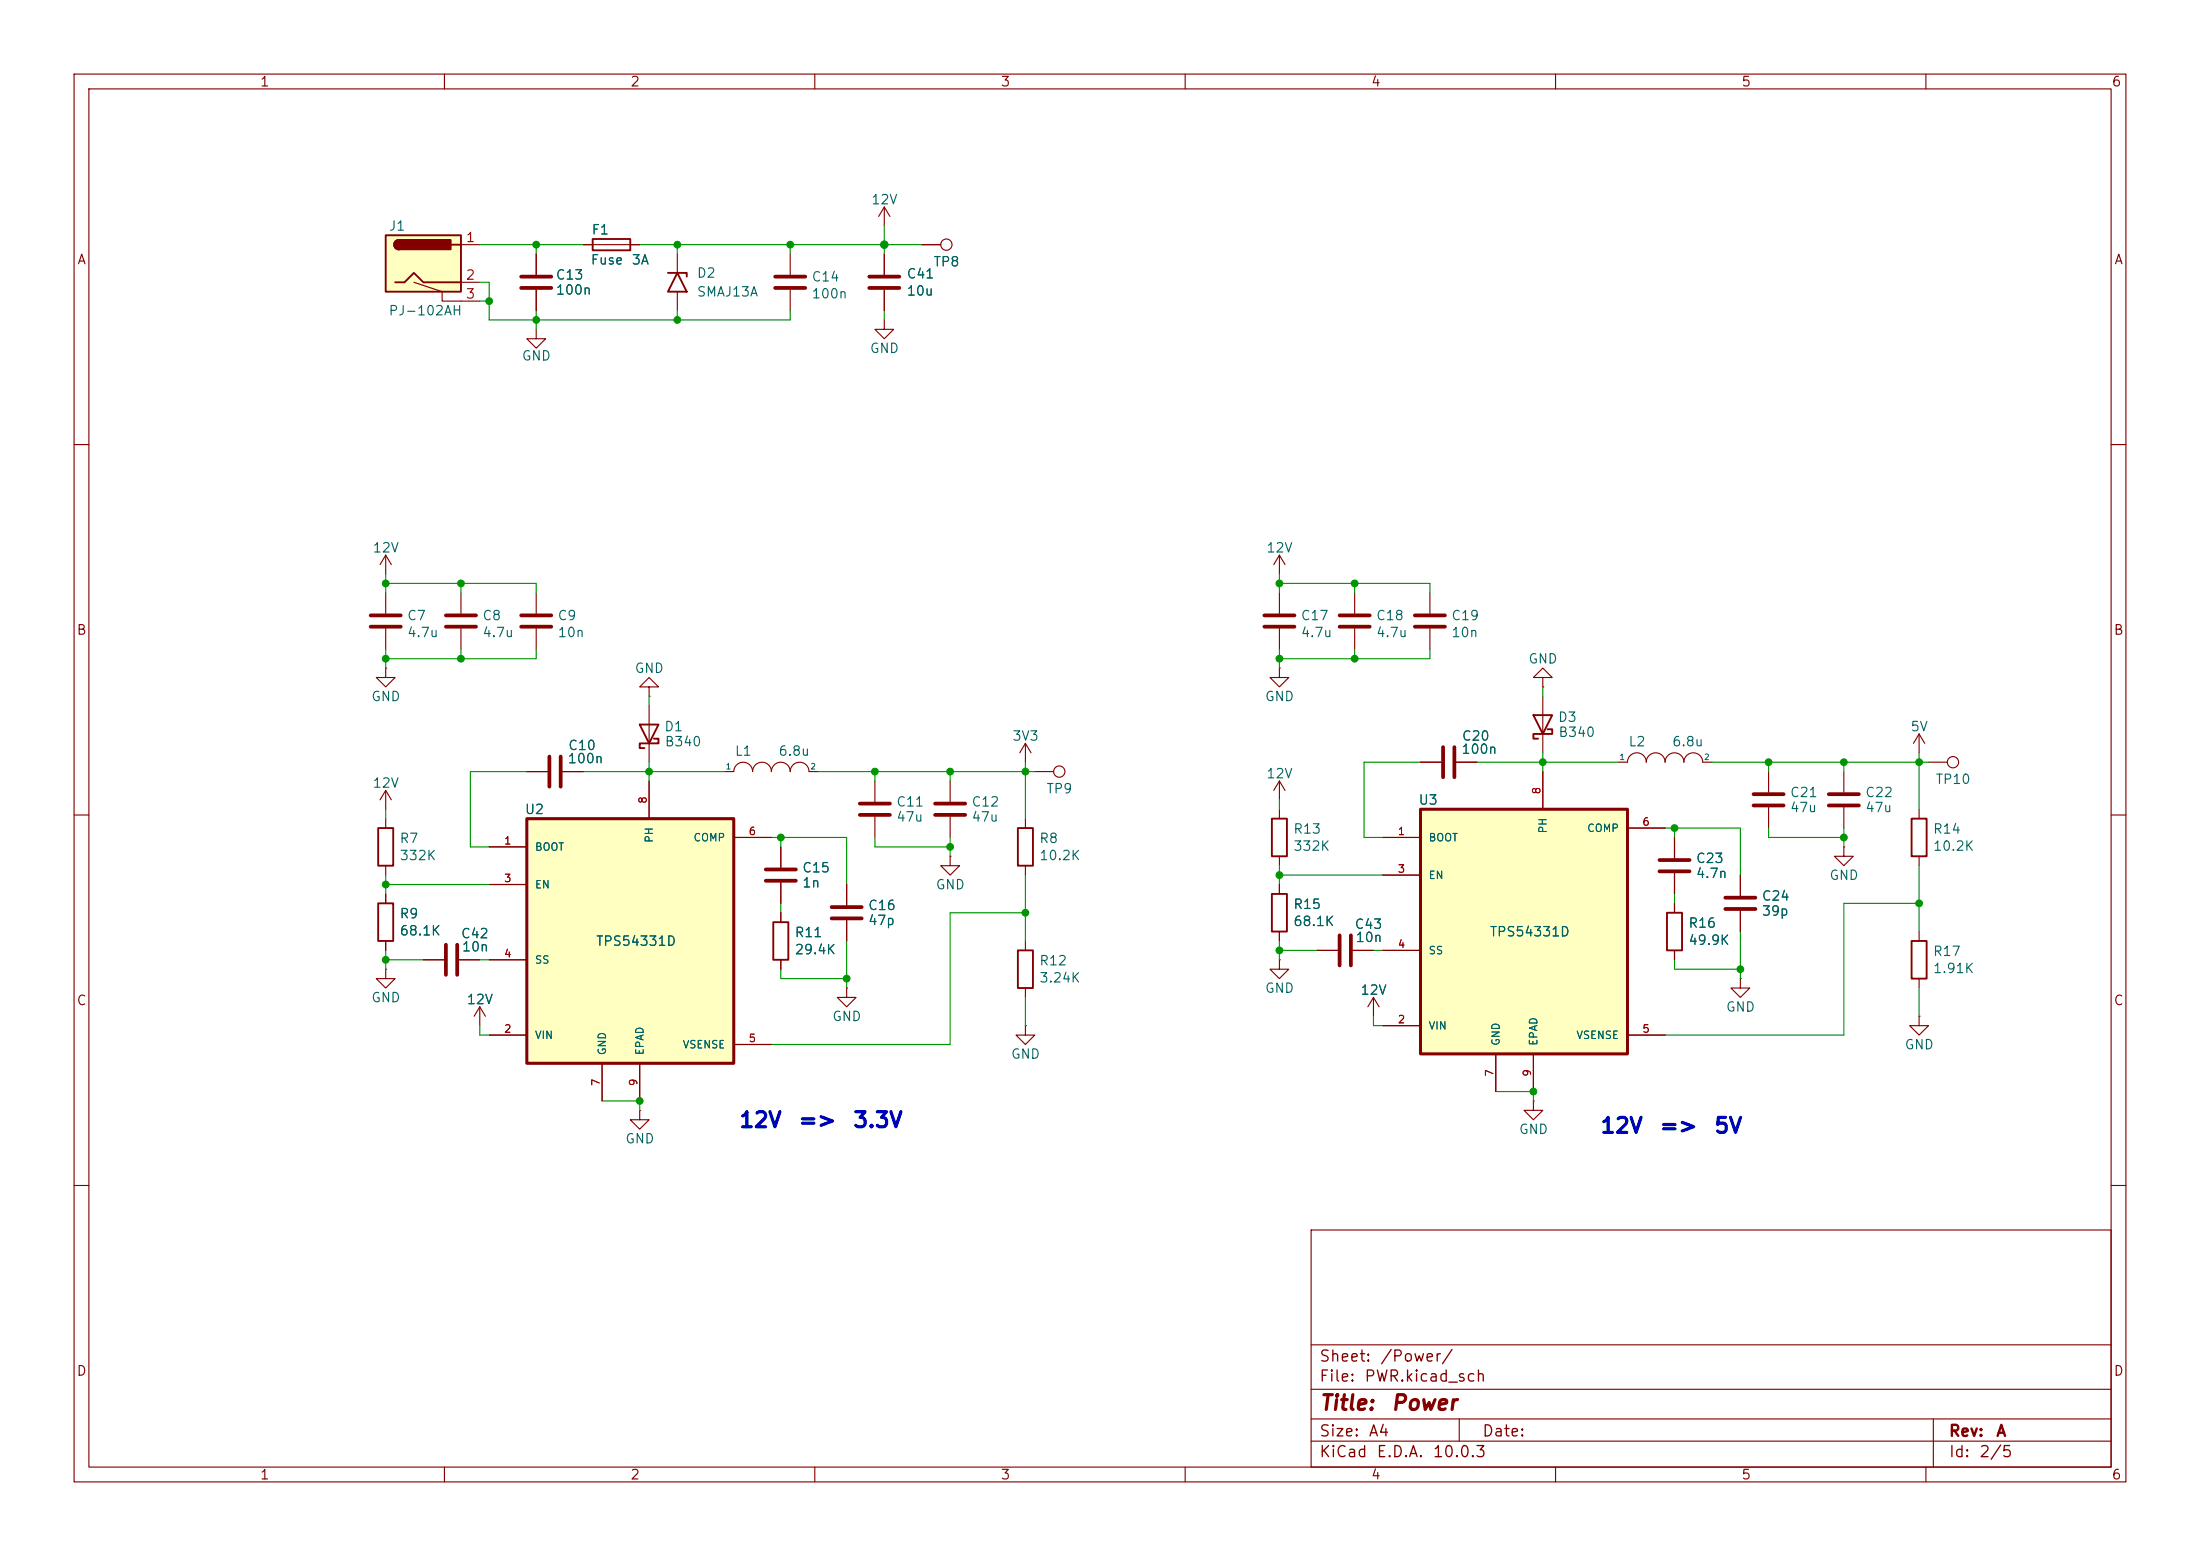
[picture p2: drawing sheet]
<svg xmlns="http://www.w3.org/2000/svg" width="297mm" height="210mm" viewBox="0 0 297 210" stroke-linecap="round" stroke-linejoin="round" font-family="sans-serif">
<g fill="none" stroke="#840000" stroke-width=".15">
<path d="M10 10h277v190h-277zM12 12h273v186h-273zM60 10v2M110 10v2M160 10v2M210 10v2M260 10v2M72.4 34.3v2.8M72.4 39.1v2.8M91.4 34.3v2.5M91.4 39.4v2.5M119.4 43.2v1.3h1.2l-1.2 1.2-1.3-1.2h1.3"/>
<path d="M10 60h2M285 60h2M52.1 80v2.8M52.1 84.8v2.8M87.6 92.7h1.3l-1.3-1.3-1.2 1.3h1.2v1.3M87.6 94h.1M87.6 95.3v7.6M10 110h2M172.7 119.4v1.3M226.1 113v2.8M226.1 117.9v2.8M234.9 118.1v2.8"/>
<path d="M285 110h2M172.7 125.7v1.3M226.1 121.9v1.3M226.1 128.3v1.2M234.9 122.9v2.8M10 160h2M177 166h108v32h-108zM285 160h2M60 198v2M110 198v2M160 198v2M177 194.5h108"/>
<path d="M177 191.5h108M177 187.5h108M177 181.5h108M197 191.5v3M210 198v2M260 198v2M261 191.5v6.5"/>
</g>
<path d="M70.4 37.3h4M70.4 38.9h4M50 83.1h4.1M50 84.6h4.1M224 117.6h4.1M224 116.1h4.1M232.9 122.7h4.1M232.9 121.2h4.1" fill="none" stroke="#840000" stroke-width=".51"/>
<path d="M90.2 36.8h2.5v.5M91.4 36.8l1.3 2.6h-2.5zM86.4 97.8h2.5l-1.3 2.5zM88.3 99.7h.6v.6h-2.5v.7h.6M171.7 120.7h2v5h-2zM225 123.2h2.1v5.1h-2.1z" fill="none" stroke="#840000" stroke-width=".25"/>
<path d="M191.8 109.2h27.9v33h-27.9z" fill="#ffffc2"/>
<path d="M191.8 109.2h27.9v33h-27.9z" fill="none" stroke="#840000" stroke-width=".41"/>
<g fill="none" stroke="#840000" stroke-width=".15">
<path d="M119.4 34.3v2.8M119.4 39.1v2.8M124.5 33h2.5M52.1 90.2v1.2h1.2l-1.2 1.3-1.3-1.3h1.3M52.1 90.2h.1M52.1 106.7l-.8 1.3M52.1 106.7l.7 1.3M52.1 106.7v2.5M186.7 113h5.1M186.7 118.1h5.1M208.3 104.1v5.1M219.7 111.8h5.1"/>
<path d="M238.8 104.1v2.8M238.8 109v2.8M248.9 114.3v1.3h1.3l-1.3 1.2-1.3-1.2h1.3M248.9 114.3h.1M248.9 104.1v2.8M248.9 109v2.8M185.4 134.6l-.7 1.3M185.4 134.6l.8 1.3M185.4 134.6v2.6M186.7 138.4h5.1M186.7 128.3h5.1M219.7 139.7h5.1"/>
<path d="M234.9 132.1v1.3h1.3l-1.3 1.2-1.2-1.2h1.2M234.9 132.1h.1M259.1 137.2v1.2h1.2l-1.2 1.3-1.3-1.3h1.3M259.1 137.2h.1M201.9 142.2v5.1M207 142.2v5.1"/>
<circle cx="127.8" cy="33" r=".76"/>
</g>
<path d="M117.3 37.3h4.1M117.3 38.9h4.1M236.7 108.7h4.1M236.7 107.2h4.1M246.9 108.7h4.1M246.9 107.2h4.1" fill="none" stroke="#840000" stroke-width=".51"/>
<path d="M52.1 31.8h10.1v7.6h-10.1z" fill="#ffffc2"/>
<g fill="none" stroke="#840000" stroke-width=".25">
<path d="M52.1 31.8h10.1v7.6h-10.1zM53.3 38.1h1.3l1.3-1.3 1.2 1.3h5.1M53.8 32.4a.64 .64 0 0 0-.6 .6 .64 .64 0 0 0 .6 .7M61 33h1.2M80 32.3h5.1v1.5h-5.1zM207 96.5h2.5l-1.2 2.6zM208.9 98.4h.6v.7h-2.5v.6h.6M51.1 111.8h2v5h-2zM137.4 111.8h2v5h-2zM171.7 110.5h2v5.1h-2zM258.1 110.5h2v5.1h-2zM104.4 124.5h2v5h-2z"/>
<path d="M137.4 128.3h2v5.1h-2zM258.1 127h2v5.1h-2z"/>
</g>
<g fill="#840000" stroke="#840000" stroke-width=".25">
<path d="M53.4 32.6l.4-.2v1.3a.63 .63 0 0 1-.5-.4 .63 .63 0 0 1 .1-.7z"/>
<path d="M53.8 32.4h7v1.3h-7z"/>
</g>
<g fill="none" stroke="#840000" stroke-width=".15">
<path d="M55.9 38.1l3.8 1.3v1.2h5.1M62.2 33h2.6M62.2 38.1h2.6M78.7 33h7.7M106.7 34.3v2.8M106.7 39.1v2.8M119.4 27.9l-.8 1.3M119.4 27.9l.7 1.3M119.4 27.9v2.6M72.4 44.5v1.2h1.3l-1.3 1.3-1.3-1.3h1.3M52.1 74.9l-.8 1.3M52.1 74.9l.7 1.3"/>
<path d="M52.1 74.9v2.6M172.7 74.9l-.7 1.3M172.7 74.9l.8 1.3M172.7 74.9v2.6M62.2 80v2.8M62.2 84.8v2.8M72.4 80v2.8M72.4 84.8v2.8M172.7 90.2v1.2h1.3l-1.3 1.3-1.3-1.3h1.3M172.7 90.2h.1M172.7 80v2.8M172.7 84.8v2.8"/>
<path d="M182.9 80v2.8M182.9 84.8v2.8M193 80v2.8M193 84.8v2.8M208.3 91.4h1.2l-1.2-1.2-1.3 1.2h1.3v1.3M208.3 92.7h.1M208.3 94v7.6M259.1 99.1v2.5M259.1 99.1l-.8 1.2M259.1 99.1l.7 1.2M52.1 110.5v1.3M52.1 116.8v1.3"/>
<path d="M71.1 104.1h2.8M75.9 104.1h2.8M97.8 104.1h1.3a1.27 1.27 0 0 1 1.2-1.2 1.27 1.27 0 0 1 1.3 1.2 1.27 1.27 0 0 1 1.3-1.2 1.27 1.27 0 0 1 1.2 1.2 1.27 1.27 0 0 1 1.3-1.2 1.27 1.27 0 0 1 1.3 1.2 1.27 1.27 0 0 1 1.2-1.2 1.27 1.27 0 0 1 1.3 1.2h1.3M105.4 114.3v2.8M105.4 119.1v2.8M114.3 119.4v2.8M118.1 105.4v2.8M118.1 110.2v2.8M128.3 115.6v1.2h1.2l-1.2 1.3-1.3-1.3h1.3M128.3 115.6h.1M128.3 105.4v2.8M128.3 110.2v2.8"/>
<path d="M138.4 100.3v2.6M138.4 110.5v1.3M138.4 116.8v1.3M138.4 100.3l-.7 1.3M138.4 100.3l.8 1.3M139.7 104.1h2.5M172.7 105.4v2.6M172.7 109.2v1.3M172.7 115.6v1.2M172.7 105.4l-.7 1.3M172.7 105.4l.8 1.3M191.8 102.9h2.8"/>
<path d="M196.6 102.9h2.8M218.4 102.9h1.3a1.27 1.27 0 0 1 1.3-1.3 1.27 1.27 0 0 1 1.2 1.3 1.27 1.27 0 0 1 1.3-1.3 1.27 1.27 0 0 1 1.3 1.3 1.27 1.27 0 0 1 1.3-1.3 1.27 1.27 0 0 1 1.2 1.3 1.27 1.27 0 0 1 1.3-1.3 1.27 1.27 0 0 1 1.3 1.3h1.2M259.1 109.2v1.3M259.1 115.6v1.2M260.3 102.9h2.6M52.1 130.8v1.3h1.2l-1.2 1.3-1.3-1.3h1.3M52.1 130.8h.1M57.1 129.5h2.8M62 129.5h2.8M64.8 135.9l-.8 1.3M64.8 135.9l.7 1.3M64.8 135.9v2.5"/>
<path d="M105.4 123.2v1.3M105.4 129.5v1.3M114.3 133.4v1.2h1.3l-1.3 1.3-1.3-1.3h1.3M114.3 133.4h.1M114.3 124.2v2.8M138.4 138.4v1.3h1.3l-1.3 1.3-1.2-1.3h1.2M138.4 138.4h.1M138.4 127v1.3M138.4 133.4v1.2M172.7 129.5v1.3h1.3l-1.3 1.3-1.3-1.3h1.3M172.7 129.5h.1M177.8 128.3h2.8"/>
<path d="M182.6 128.3h2.8M259.1 125.7v1.3M259.1 132.1v1.3M207 148.6v1.3h1.3l-1.3 1.2-1.3-1.2h1.3M207 148.6h.1"/>
<circle cx="143" cy="104.1" r=".76"/>
<circle cx="263.7" cy="102.9" r=".76"/>
</g>
<g fill="none" stroke="#840000" stroke-width=".51">
<path d="M104.6 37.3h4.1M104.6 38.9h4.1M60.2 83.1h4.1M60.2 84.6h4.1M70.4 83.1h4M70.4 84.6h4M170.7 83.1h4.1M170.7 84.6h4.1M180.8 83.1h4.1M180.8 84.6h4.1M191 83.1h4.1M191 84.6h4.1"/>
<path d="M74.2 102.1v4.1M75.7 102.1v4.1M103.4 118.9h4M103.4 117.3h4M116.1 110h4M116.1 108.5h4M126.2 110h4.1M126.2 108.5h4.1M194.8 100.8v4.1M196.3 100.8v4.1M60.2 127.5v4.1M61.7 127.5v4.1"/>
<path d="M112.3 124h4M112.3 122.4h4M180.8 126.2v4.1M182.4 126.2v4.1"/>
</g>
<path d="M71.1 110.5h28v33h-28z" fill="#ffffc2"/>
<path d="M71.1 110.5h28v33h-28z" fill="none" stroke="#840000" stroke-width=".41"/>
<g fill="none" stroke="#840000" stroke-width=".15">
<path d="M72.4 34.3v2.8M72.4 39.1v2.8M78.7 33h1.3M85.1 33h1.3M119.4 34.3v2.8M119.4 39.1v2.8M124.5 33h2.5M66 114.3h5.1M66 119.4h5.1M71.1 104.1h2.8M75.9 104.1h2.8M87.6 105.4v5.1"/>
<path d="M99.1 113h5M105.4 114.3v2.8M105.4 119.1v2.8M114.3 119.4v2.8M172.7 119.4v1.3M186.7 113h5.1M186.7 118.1h5.1M191.8 102.9h2.8M196.6 102.9h2.8M208.3 104.1v5.1M219.7 111.8h5.1M226.1 113v2.8"/>
<path d="M226.1 117.9v2.8M234.9 118.1v2.8M52.1 120.7v1.2M52.1 127v1.3M57.1 129.5h2.8M62 129.5h2.8M66 139.7h5.1M66 129.5h5.1M105.4 123.2v1.3M105.4 129.5v1.3M114.3 124.2v2.8M172.7 125.7v1.3"/>
<path d="M177.8 128.3h2.8M182.6 128.3h2.8M186.7 138.4h5.1M186.7 128.3h5.1M219.7 139.7h5.1M226.1 121.9v1.3M226.1 128.3v1.2M234.9 122.9v2.8M81.3 143.5v5.1M86.4 149.9v1.2h1.2l-1.2 1.3-1.3-1.3h1.3M86.4 149.9h.1M86.4 143.5v5.1"/>
<path d="M99.1 141h5M201.9 142.2v5.1M207 142.2v5.1"/>
</g>
<path d="M51.1 121.9h2v5.1h-2z" fill="none" stroke="#840000" stroke-width=".25"/>
<g fill="none" stroke="#009600" stroke-width=".15">
<path d="M64.8 38.1h1.2v5.1h40.7v-1.3M64.8 33h13.9M72.4 33v1.3M86.4 33h38.1M91.4 33v1.3M106.7 33v1.3M119.4 30.5v3.8M64.8 40.6h1.2M72.4 41.9v2.6M91.4 41.9v1.3M119.4 41.9v1.3M52.1 78.7h20.3v1.3"/>
<path d="M52.1 77.5v2.5M62.2 78.7v1.3M172.7 78.7h20.3v1.3M172.7 77.5v2.5M182.9 78.7v1.3M52.1 87.6v2.6M62.2 87.6v1.3M72.4 87.6v1.3h-20.3M87.6 94v1.3M172.7 87.6v2.6M182.9 87.6v1.3M193 87.6v1.3h-20.3"/>
<path d="M208.3 92.7v1.3M52.1 109.2v1.3M52.1 118.1v2.6M52.1 119.4h13.9M71.1 104.1h-7.6v10.2h2.5M78.7 104.1h19.1M87.6 102.9v2.5M104.1 113h10.2v6.4M105.4 113v1.3M110.5 104.1h29.2M118.1 104.1v1.3M118.1 113v1.3h10.2"/>
<path d="M128.3 104.1v1.3M128.3 113v2.6M138.4 102.9v7.6M138.4 118.1v8.9M172.7 108v1.2M172.7 116.8v2.6M172.7 118.1h14M191.8 102.9h-7.7v10.1h2.6M199.4 102.9h19M208.3 101.6v2.5M224.8 111.8h10.1v6.3M226.1 111.8v1.2"/>
<path d="M231.1 102.9h29.2M238.8 111.8v1.2h10.1M238.8 102.9v1.2M248.9 102.9v1.2M248.9 111.8v2.5M259.1 101.6v7.6M259.1 116.8v8.9M52.1 128.3v2.5M52.1 129.5h5M64.8 138.4v1.3h1.2M64.8 129.5h1.2M105.4 130.8v1.3h8.9"/>
<path d="M105.4 121.9v1.3M114.3 127v6.4M138.4 134.6v3.8M138.4 123.2h-10.1v17.8h-24.2M172.7 128.3h5.1M172.7 127v2.5M185.4 137.2v1.2h1.3M185.4 128.3h1.3M226.1 129.5v1.3h8.8M226.1 120.7v1.2M234.9 125.7v6.4M259.1 121.9h-10.2v17.8h-24.1"/>
<path d="M259.1 133.4v3.8M81.3 148.6h5.1v1.3M201.9 147.3h5.1v1.3"/>
</g>
<g fill="#009600" stroke="#009600" stroke-width=".14">
<circle cx="234.9" cy="130.8" r=".46"/>
<circle cx="248.9" cy="102.9" r=".46"/>
<circle cx="248.9" cy="113" r=".46"/>
<circle cx="259.1" cy="121.9" r=".46"/>
<circle cx="207" cy="147.3" r=".46"/>
<circle cx="62.2" cy="88.9" r=".46"/>
<circle cx="87.6" cy="104.1" r=".46"/>
<circle cx="52.1" cy="88.9" r=".46"/>
<circle cx="91.4" cy="43.2" r=".46"/>
<circle cx="72.4" cy="33" r=".46"/>
<circle cx="91.4" cy="33" r=".46"/>
<circle cx="106.7" cy="33" r=".46"/>
<circle cx="66" cy="40.6" r=".46"/>
<circle cx="62.2" cy="78.7" r=".46"/>
<circle cx="72.4" cy="43.2" r=".46"/>
<circle cx="52.1" cy="78.7" r=".46"/>
<circle cx="119.4" cy="33" r=".51"/>
<circle cx="138.4" cy="123.2" r=".46"/>
<circle cx="172.7" cy="128.3" r=".46"/>
<circle cx="172.7" cy="118.1" r=".46"/>
<circle cx="138.4" cy="104.1" r=".46"/>
<circle cx="114.3" cy="132.1" r=".46"/>
<circle cx="118.1" cy="104.1" r=".46"/>
<circle cx="128.3" cy="114.3" r=".46"/>
<circle cx="128.3" cy="104.1" r=".46"/>
<circle cx="259.1" cy="102.9" r=".46"/>
<circle cx="238.8" cy="102.9" r=".46"/>
<circle cx="226.1" cy="111.8" r=".46"/>
<circle cx="208.3" cy="102.9" r=".46"/>
<circle cx="182.9" cy="88.9" r=".46"/>
<circle cx="172.7" cy="88.9" r=".46"/>
<circle cx="172.7" cy="78.7" r=".46"/>
<circle cx="182.9" cy="78.7" r=".46"/>
<circle cx="52.1" cy="129.5" r=".46"/>
<circle cx="105.4" cy="113" r=".46"/>
<circle cx="86.4" cy="148.6" r=".46"/>
<circle cx="52.1" cy="119.4" r=".46"/>
</g>
<g font-size="2" fill="#0000c2">
<text x="99.7" y="152.7">12V</text>
<text x="107.6" y="152.7">=&gt;</text>
<text x="115" y="152.7">3.3V</text>
<text x="215.9" y="153.5">12V</text>
<text x="223.9" y="153.5">=&gt;</text>
<text x="231.3" y="153.5">5V</text>
</g>
<g font-size="2" fill="#840000">
<text x="178" y="190.8">Title:</text>
<text x="187.7" y="190.8">Power</text>
</g>
<g font-size="1.5" fill="#840000">
<text x="178" y="184.2">Sheet:</text>
<text x="186.2" y="184.2">/Power/</text>
<text x="178" y="186.9">File:</text>
<text x="184.1" y="186.9">PWR.kicad_sch</text>
<text x="178" y="197.1">KiCad</text>
<text x="178" y="194.3">Size:</text>
<text x="184.7" y="194.3">A4</text>
<text x="185.7" y="197.1">E.D.A.</text>
<text x="193.3" y="197.1">10.0.3</text>
<text x="200" y="194.3">Date:</text>
<text x="263" y="194.3">Rev:</text>
<text x="263" y="197.1">Id:</text>
<text x="267.1" y="197.1">2/5</text>
<text x="269.4" y="194.3">A</text>
</g>
<g font-size="1.3" fill="#840000">
<text x="35" y="12">1</text>
<text x="85" y="12">2</text>
<text x="135" y="12">3</text>
<text x="185" y="12">4</text>
<text x="235" y="12">5</text>
<text x="285" y="12">6</text>
<text x="10.3" y="36">A</text>
<text x="285.3" y="36">A</text>
<text x="10.3" y="86">B</text>
<text x="285.3" y="86">B</text>
<text x="10.3" y="136">C</text>
<text x="285.3" y="136">C</text>
<text x="10.3" y="186">D</text>
<text x="285.3" y="186">D</text>
<text x="35" y="200">1</text>
<text x="85" y="200">2</text>
<text x="135" y="200">3</text>
<text x="185" y="200">4</text>
<text x="235" y="200">5</text>
<text x="285" y="200">6</text>
</g>
<g font-size="1.3" fill="#006464">
<text x="117.5" y="27.9">12V</text>
<text x="52.4" y="31.5">J1</text>
<text x="79.8" y="32">F1</text>
<text x="74.9" y="40.1">100n</text>
<text x="74.9" y="38.1">C13</text>
<text x="79.7" y="36">Fuse</text>
<text x="85.2" y="36">3A</text>
<text x="94" y="37.8">D2</text>
<text x="94" y="40.3">SMAJ13A</text>
<text x="109.5" y="40.6">100n</text>
<text x="109.5" y="38.3">C14</text>
<text x="122.3" y="37.9">C41</text>
<text x="122.3" y="40.2">10u</text>
<text x="125.9" y="36.3">TP8</text>
<text x="52.4" y="42.9">PJ-102AH</text>
<text x="117.3" y="48">GND</text>
<text x="70.4" y="49">GND</text>
<text x="50.2" y="74.9">12V</text>
<text x="170.9" y="74.9">12V</text>
<text x="54.9" y="84">C7</text>
<text x="54.9" y="86.3">4.7u</text>
<text x="65" y="84">C8</text>
<text x="65" y="86.3">4.7u</text>
<text x="75.2" y="84">C9</text>
<text x="75.2" y="86.3">10n</text>
<text x="175.5" y="84">C17</text>
<text x="175.5" y="86.3">4.7u</text>
<text x="185.7" y="84">C18</text>
<text x="185.7" y="86.3">4.7u</text>
<text x="195.8" y="84">C19</text>
<text x="195.8" y="86.3">10n</text>
<text x="206.2" y="89.9">GND</text>
<text x="50" y="95">GND</text>
<text x="85.6" y="91.1">GND</text>
<text x="170.7" y="95">GND</text>
<text x="76.6" y="101.6">C10</text>
<text x="89.6" y="99">D1</text>
<text x="89.7" y="101">B340</text>
<text x="136.6" y="100.3">3V3</text>
<text x="197.3" y="100.3">C20</text>
<text x="210.2" y="97.7">D3</text>
<text x="210.3" y="99.8">B340</text>
<text x="219.8" y="101">L2</text>
<text x="225.7" y="101">6.8u</text>
<text x="257.8" y="99">5V</text>
<text x="50.2" y="106.6">12V</text>
<text x="76.5" y="103.3">100n</text>
<text x="99.1" y="102.3">L1</text>
<text x="105" y="102.3">6.8u</text>
<text x="141.2" y="107.4">TP9</text>
<text x="170.9" y="105.4">12V</text>
<text x="197.2" y="102.1">100n</text>
<text x="241.6" y="107.9">C21</text>
<text x="251.7" y="107.9">C22</text>
<text x="261.2" y="106.1">TP10</text>
<text x="70.8" y="110.2">U2</text>
<text x="120.9" y="109.2">C11</text>
<text x="120.9" y="111.2">47u</text>
<text x="131.1" y="109.2">C12</text>
<text x="131.1" y="111.2">47u</text>
<text x="174.5" y="112.8">R13</text>
<text x="191.4" y="108.9">U3</text>
<text x="241.6" y="109.9">47u</text>
<text x="251.7" y="109.9">47u</text>
<text x="260.9" y="112.8">R14</text>
<text x="53.9" y="114.1">R7</text>
<text x="53.9" y="116.4">332K</text>
<text x="108.2" y="118.1">C15</text>
<text x="140.2" y="114.1">R8</text>
<text x="140.2" y="116.4">10.2K</text>
<text x="174.5" y="115.1">332K</text>
<text x="228.9" y="116.8">C23</text>
<text x="228.9" y="118.8">4.7n</text>
<text x="246.9" y="119.1">GND</text>
<text x="260.9" y="115.1">10.2K</text>
<text x="53.9" y="124.3">R9</text>
<text x="108.2" y="120.1">1n</text>
<text x="117.1" y="123.1">C16</text>
<text x="117.1" y="125.2">47p</text>
<text x="126.2" y="120.4">GND</text>
<text x="174.5" y="125.3">68.1K</text>
<text x="174.5" y="123">R15</text>
<text x="182.8" y="125.7">C43</text>
<text x="227.8" y="125.5">R16</text>
<text x="237.8" y="121.9">C24</text>
<text x="237.8" y="123.9">39p</text>
<text x="53.9" y="126.6">68.1K</text>
<text x="62.1" y="127">C42</text>
<text x="62.3" y="128.7">10n</text>
<text x="80.4" y="128">TPS54331D</text>
<text x="107.2" y="129.1">29.4K</text>
<text x="107.2" y="126.8">R11</text>
<text x="140.2" y="130.6">R12</text>
<text x="182.9" y="127.5">10n</text>
<text x="201" y="126.7">TPS54331D</text>
<text x="227.8" y="127.8">49.9K</text>
<text x="260.9" y="131.7">1.91K</text>
<text x="260.9" y="129.3">R17</text>
<text x="50" y="135.6">GND</text>
<text x="62.9" y="135.8">12V</text>
<text x="140.2" y="132.9">3.24K</text>
<text x="170.7" y="134.3">GND</text>
<text x="183.6" y="134.6">12V</text>
<text x="232.9" y="136.9">GND</text>
<text x="112.3" y="138.1">GND</text>
<text x="136.4" y="143.2">GND</text>
<text x="257" y="141.9">GND</text>
<text x="84.3" y="154.6">GND</text>
<text x="205" y="153.4">GND</text>
</g>
<g font-size="1.3" fill="#a90000">
<text x="62.8" y="33">1</text>
<text x="62.8" y="38.1">2</text>
<text x="62.8" y="40.6">3</text>
</g>
<g font-size="1" fill="#a90000">
<text x="208.2" y="107.3" transform="rotate(-90 208.2 107.3)">8</text>
<text x="87.6" y="108.6" transform="rotate(-90 87.6 108.6)">8</text>
<text x="101" y="113">6</text>
<text x="188.6" y="113">1</text>
<text x="221.6" y="111.7">6</text>
<text x="68" y="114.2">1</text>
<text x="68" y="119.3">3</text>
<text x="188.6" y="118">3</text>
<text x="68" y="129.5">4</text>
<text x="188.6" y="128.2">4</text>
<text x="68" y="139.6">2</text>
<text x="101" y="140.9">5</text>
<text x="188.6" y="138.4">2</text>
<text x="221.6" y="139.6">5</text>
<text x="81.2" y="146.7" transform="rotate(-90 81.2 146.7)">7</text>
<text x="86.3" y="146.7" transform="rotate(-90 86.3 146.7)">9</text>
<text x="201.9" y="145.4" transform="rotate(-90 201.9 145.4)">7</text>
<text x="206.9" y="145.4" transform="rotate(-90 206.9 145.4)">9</text>
</g>
<g font-size="1" fill="#006464">
<text x="88.4" y="113.8" transform="rotate(-90 88.4 113.8)">PH</text>
<text x="93.5" y="113.8">COMP</text>
<text x="192.8" y="113.8">BOOT</text>
<text x="209.1" y="112.6" transform="rotate(-90 209.1 112.6)">PH</text>
<text x="214.2" y="112.5">COMP</text>
<text x="72.1" y="115.1">BOOT</text>
<text x="192.8" y="118.9">EN</text>
<text x="72.1" y="120.2">EN</text>
<text x="72.1" y="130.3">SS</text>
<text x="192.8" y="129">SS</text>
<text x="72.1" y="140.5">VIN</text>
<text x="82.1" y="142.5" transform="rotate(-90 82.1 142.5)">GND</text>
<text x="87.1" y="142.5" transform="rotate(-90 87.1 142.5)">EPAD</text>
<text x="92.1" y="141.7">VSENSE</text>
<text x="192.8" y="139.2">VIN</text>
<text x="202.7" y="141.2" transform="rotate(-90 202.7 141.2)">GND</text>
<text x="207.8" y="141.2" transform="rotate(-90 207.8 141.2)">EPAD</text>
<text x="212.7" y="140.5">VSENSE</text>
</g>
<g font-size=".8" fill="#006464">
<text x="97.9" y="104">1</text>
<text x="109.3" y="104">2</text>
<text x="218.6" y="102.8">1</text>
<text x="230" y="102.8">2</text>
</g>
</svg>
